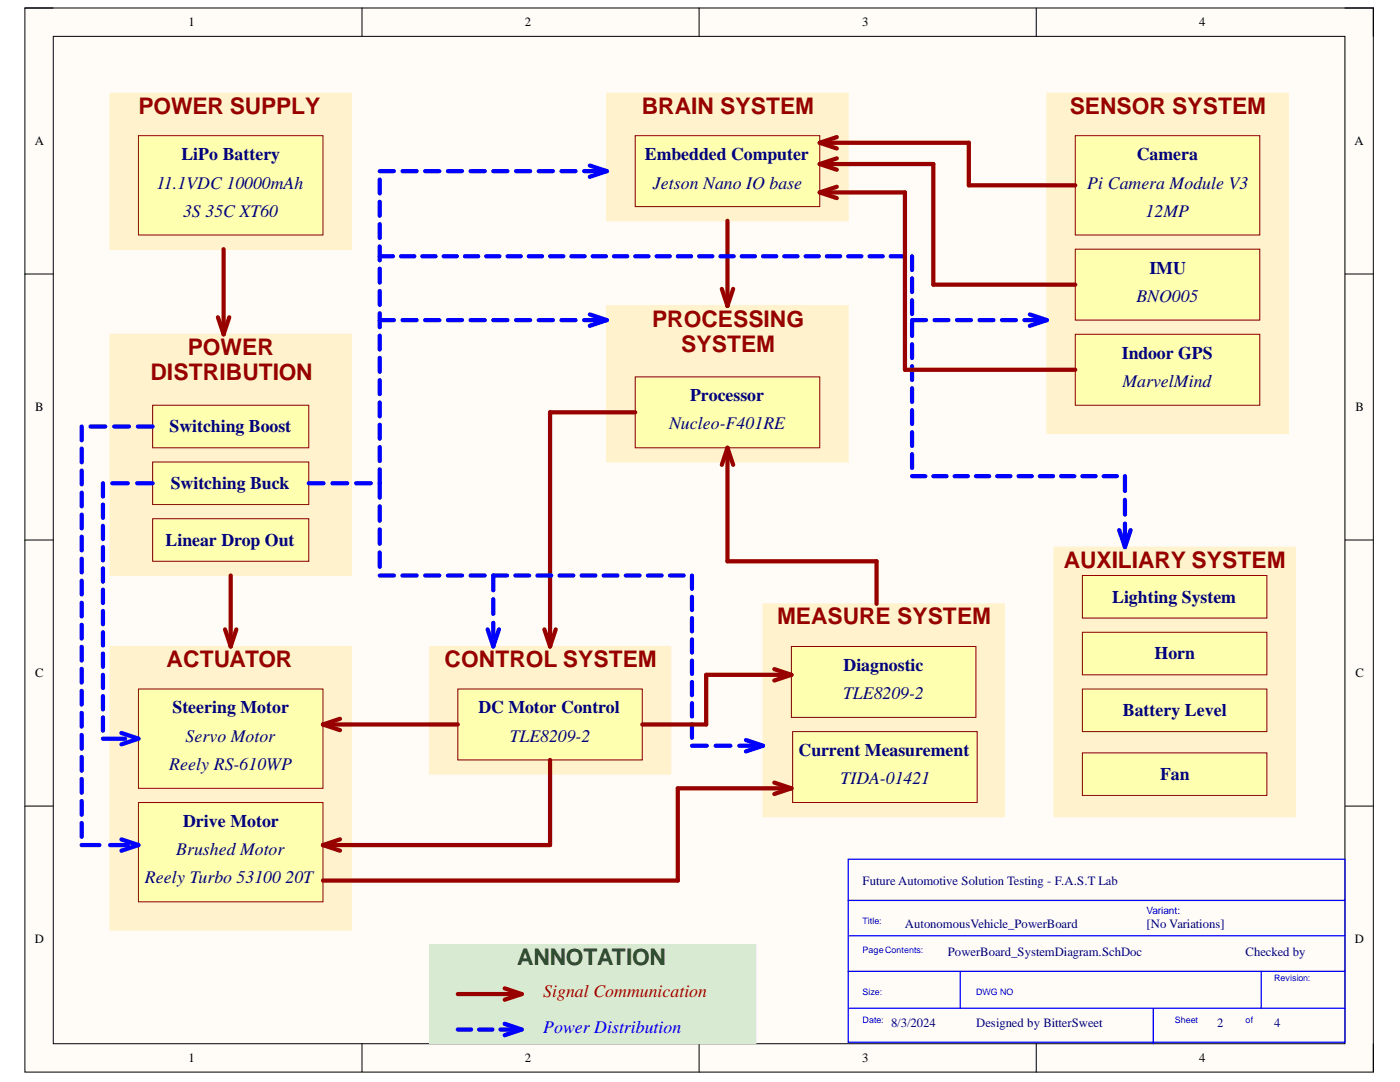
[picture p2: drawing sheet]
<svg xmlns="http://www.w3.org/2000/svg" width="279mm" height="216mm" viewBox="0 0 279 216" stroke-linecap="round" stroke-linejoin="round" font-family="sans-serif">
<path d="M5 1.6h269.1v212.3h-269.1z" fill-rule="evenodd" fill="#fffcf8"/>
<path d="M5 1.6h269.1v212.3h-269.1z" fill="none" stroke="#000" stroke-width=".2"/>
<path d="M10.6 7.3h257.8v201h-257.8z" fill-rule="evenodd" fill="#fffcf8"/>
<g fill="none" stroke="#000" stroke-width=".2">
<path d="M5 1.6h5.6M10.6 7.3h257.8v201h-257.8zM72.2 1.6v5.7M139.5 1.6v5.7M206.8 1.6v5.7M268.4 1.6h5.7v5.7M5 54.7h5.6M268.4 54.7h5.7M5 107.8h5.6M268.4 107.8h5.7M5 160.8h5.6M268.4 160.8h5.7"/>
<path d="M72.2 208.3v5.6M139.5 208.3v5.6M206.8 208.3v5.6M274.1 208.3v5.6"/>
</g>
<path d="M22 18.6h48.1v31.1h-48.1z" fill-rule="evenodd" fill="#fff2cc"/>
<path d="M22 18.6h48.1v31.1h-48.1z" fill="none" stroke="#fff2cc" stroke-width=".2"/>
<path d="M22 129h48.1v56.6h-48.1z" fill-rule="evenodd" fill="#fff2cc"/>
<path d="M22 129h48.1v56.6h-48.1z" fill="none" stroke="#fff2cc" stroke-width=".2"/>
<path d="M121.1 61h48.2v31.2h-48.2z" fill-rule="evenodd" fill="#fff2cc"/>
<path d="M121.1 61h48.2v31.2h-48.2z" fill="none" stroke="#fff2cc" stroke-width=".2"/>
<path d="M121.1 18.6h48.2v25.5h-48.2z" fill-rule="evenodd" fill="#fff2cc"/>
<path d="M121.1 18.6h48.2v25.5h-48.2z" fill="none" stroke="#fff2cc" stroke-width=".2"/>
<path d="M208.9 18.6h48.2v67.9h-48.2z" fill-rule="evenodd" fill="#fff2cc"/>
<path d="M208.9 18.6h48.2v67.9h-48.2z" fill="none" stroke="#fff2cc" stroke-width=".2"/>
<path d="M152.3 120.5h48.1v42.5h-48.1z" fill-rule="evenodd" fill="#fff2cc"/>
<path d="M152.3 120.5h48.1v42.5h-48.1z" fill="none" stroke="#fff2cc" stroke-width=".2"/>
<path d="M27.6 27.1h36.9v19.8h-36.9z" fill-rule="evenodd" fill="#ffffb0"/>
<path d="M27.6 27.1h36.9v19.8h-36.9z" fill="none" stroke="#800000" stroke-width=".2"/>
<path d="M22 66.7h48.1v48.1h-48.1z" fill-rule="evenodd" fill="#fff2cc"/>
<path d="M22 66.7h48.1v48.1h-48.1z" fill="none" stroke="#fff2cc" stroke-width=".2"/>
<path d="M30.5 80.9h31.1v8.5h-31.1z" fill-rule="evenodd" fill="#ffffb0"/>
<path d="M30.5 80.9h31.1v8.5h-31.1z" fill="none" stroke="#800000" stroke-width=".2"/>
<path d="M30.5 92.2h31.1v8.5h-31.1z" fill-rule="evenodd" fill="#ffffb0"/>
<path d="M30.5 92.2h31.1v8.5h-31.1z" fill="none" stroke="#800000" stroke-width=".2"/>
<path d="M30.5 103.5h31.1v8.5h-31.1z" fill-rule="evenodd" fill="#ffffb0"/>
<path d="M30.5 103.5h31.1v8.5h-31.1z" fill="none" stroke="#800000" stroke-width=".2"/>
<path d="M27.6 160.1h36.9v19.9h-36.9z" fill-rule="evenodd" fill="#ffffb0"/>
<path d="M27.6 160.1h36.9v19.9h-36.9z" fill="none" stroke="#800000" stroke-width=".2"/>
<path d="M27.6 137.5h36.9v19.8h-36.9z" fill-rule="evenodd" fill="#ffffb0"/>
<path d="M27.6 137.5h36.9v19.8h-36.9z" fill="none" stroke="#800000" stroke-width=".2"/>
<path d="M214.6 27.1h36.8v19.8h-36.8z" fill-rule="evenodd" fill="#ffffb0"/>
<path d="M214.6 27.1h36.8v19.8h-36.8z" fill="none" stroke="#800000" stroke-width=".2"/>
<path d="M214.6 49.7h36.8v14.2h-36.8z" fill-rule="evenodd" fill="#ffffb0"/>
<path d="M214.6 49.7h36.8v14.2h-36.8z" fill="none" stroke="#800000" stroke-width=".2"/>
<path d="M158.2 146h36.8v14.1h-36.8z" fill-rule="evenodd" fill="#ffffb0"/>
<path d="M158.2 146h36.8v14.1h-36.8z" fill="none" stroke="#800000" stroke-width=".2"/>
<path d="M157.9 129h36.9v14.2h-36.9z" fill-rule="evenodd" fill="#ffffb0"/>
<path d="M157.9 129h36.9v14.2h-36.9z" fill="none" stroke="#800000" stroke-width=".2"/>
<path d="M85.7 129h48.2v25.5h-48.2z" fill-rule="evenodd" fill="#fff2cc"/>
<path d="M85.7 129h48.2v25.5h-48.2z" fill="none" stroke="#fff2cc" stroke-width=".2"/>
<path d="M91.4 137.5h36.8v14.1h-36.8z" fill-rule="evenodd" fill="#ffffb0"/>
<path d="M91.4 137.5h36.8v14.1h-36.8z" fill="none" stroke="#800000" stroke-width=".2"/>
<path d="M126.8 75.2h36.8v14.2h-36.8z" fill-rule="evenodd" fill="#ffffb0"/>
<path d="M126.8 75.2h36.8v14.2h-36.8z" fill="none" stroke="#800000" stroke-width=".2"/>
<path d="M126.8 27.1h36.8v14.1h-36.8z" fill-rule="evenodd" fill="#ffffb0"/>
<path d="M126.8 27.1h36.8v14.1h-36.8z" fill="none" stroke="#800000" stroke-width=".2"/>
<path d="M210.3 109.2h48.2v53.8h-48.2z" fill-rule="evenodd" fill="#fff2cc"/>
<path d="M210.3 109.2h48.2v53.8h-48.2z" fill="none" stroke="#fff2cc" stroke-width=".2"/>
<path d="M216 114.8h36.8v8.5h-36.8z" fill-rule="evenodd" fill="#ffffb0"/>
<path d="M216 114.8h36.8v8.5h-36.8z" fill="none" stroke="#800000" stroke-width=".2"/>
<path d="M216 126.2h36.8v8.5h-36.8z" fill-rule="evenodd" fill="#ffffb0"/>
<path d="M216 126.2h36.8v8.5h-36.8z" fill="none" stroke="#800000" stroke-width=".2"/>
<path d="M216 137.5h36.8v8.5h-36.8z" fill-rule="evenodd" fill="#ffffb0"/>
<path d="M216 137.5h36.8v8.5h-36.8z" fill="none" stroke="#800000" stroke-width=".2"/>
<path d="M216 150.2h36.8v8.5h-36.8z" fill-rule="evenodd" fill="#ffffb0"/>
<path d="M216 150.2h36.8v8.5h-36.8z" fill="none" stroke="#800000" stroke-width=".2"/>
<g fill="none" stroke="#980000" stroke-width=".85">
<path d="M163.6 28.5l3.4 1.1M163.6 32.7l3.4 1.2M163.6 28.5h29.7v8.5h21.3M163.6 32.7h22.7v24.1h28.3M167 27.4l-3.4 1.1M167 31.6l-3.4 1.1M44.6 49.7v17M144.1 57.6l1.1 3.4M145.2 44.1v16.9M146.3 57.6l-1.1 3.4M43.5 63.3l1.1 3.4M45.8 63.3l-1.2 3.4"/>
<path d="M126.8 82.3h-17v46.7M145.2 89.4v22.6h29.7v8.5M145.2 89.4l-1.1 3.4M145.2 89.4l1.1 3.4M46 114.8v14.2M44.9 125.6l1.1 3.4M47.2 125.6l-1.2 3.4M108.6 125.6l1.2 3.4M110.9 125.6l-1.1 3.4M64.5 144.6h26.9M64.5 144.6l3.4 1.1M67.9 143.4l-3.4 1.2"/>
<path d="M109.8 151.6v17h-45.3M154.5 156.2l3.4 1.1M157.9 157.3h-22.6v18.4h-70.8M157.9 157.3l-3.4 1.1M64.5 168.6l3.4 1.2M67.9 167.5l-3.4 1.1"/>
</g>
<path d="M85.7 188.4h65.1v19.9h-65.1z" fill-rule="evenodd" fill="#d9ead3"/>
<path d="M85.7 188.4h65.1v19.9h-65.1z" fill="none" stroke="#d9ead3" stroke-width=".2"/>
<g fill="none" stroke="#00f" stroke-width=".85">
<path d="M75.8 35.8v2.8M75.8 34.2h2.8M80.3 34.2h2.9M84.8 34.2h2.9M89.4 34.2h2.8M93.9 34.2h2.8M98.4 34.2h2.9M103 34.2h2.8M107.5 34.2h2.8M112 34.2h2.9M116.6 34.2h2.8M117.7 33l3.4 1.2-3.4 1.1"/>
<path d="M75.8 40.3v2.7M75.8 44.7v2.8M75.8 49.2v2.7M75.8 53.6v2.8M75.8 58.1v2.7M75.8 51.1h2.6M80 51.1h2.7M84.3 51.1h2.6M88.5 51.1h2.7M92.8 51.1h2.6M97 51.1h2.7M101.3 51.1h2.6"/>
<path d="M105.5 51.1h2.7M109.8 51.1h2.6M114 51.1h2.7M118.3 51.1h2.6M122.5 51.1h2.7M126.8 51.1h2.6M131 51.1h2.7M135.3 51.1h2.6M139.5 51.1h2.7M143.8 51.1h2.6M148 51.1h2.7M152.3 51.1h2.6"/>
<path d="M156.5 51.1h2.7M160.8 51.1h2.6M165 51.1h2.7M169.3 51.1h2.6M173.5 51.1h2.7M177.8 51.1h2.6M182 51.1v2.8M182 55.5v2.8M182 59.9v2.8M75.8 62.5v2.8M75.8 67v2.7M75.8 71.4v2.8"/>
<path d="M75.8 75.9v2.7M75.8 63.9h2.8M80.3 63.9h2.9M84.8 63.9h2.9M89.4 63.9h2.8M93.9 63.9h2.8M98.4 63.9h2.9M103 63.9h2.8M107.5 63.9h2.8M112 63.9h2.9M116.6 63.9h2.8M117.7 62.7l3.4 1.2-3.4 1.1"/>
<path d="M182 63.9h2.8M182 64.3v2.7M182 68.7v2.7M182 73.1v2.7M182 77.5v2.7M186.5 63.9h2.8M191 63.9h2.8M195.5 63.9h2.8M200 63.9h2.8M204.4 63.9h2.8M205.5 62.7l3.4 1.2-3.4 1.1M16.3 85.1v2.8"/>
<path d="M16.3 89.5v2.8M16.3 93.9v2.7M16.3 98.3v2.7M18.1 85.1h2.9M20.5 96.4v2.7M22.4 96.4h3.1M22.8 85.1h2.9M27.4 96.4h3.1M27.5 85.1h3M61.6 96.4h3M66.3 96.4h3M71.1 96.4h2.9"/>
<path d="M75.8 80.3v2.8M75.8 84.8v2.7M75.8 89.2v2.8M75.8 93.7v5.6M182 81.9v2.7M182 86.2v2.8M182 90.6v2.8M182 95h2.7M186.3 95h2.6M190.5 95h2.7M194.8 95h2.6M199 95h2.7"/>
<path d="M203.3 95h2.6M207.5 95h2.7M211.8 95h2.6M216 95h2.7M220.3 95h2.6M224.5 95v3M224.5 99.7v3M16.3 102.7v2.7M16.3 107.1v2.7M16.3 111.5v2.7M16.3 115.9v2.7M20.5 100.7v2.6"/>
<path d="M20.5 104.9v2.7M20.5 109.2v2.6M20.5 113.4v2.7M20.5 117.7v2.6M75.8 101v2.9M75.8 105.6v2.9M75.8 110.2v2.9M75.8 114.8h2.8M80.3 114.8h2.9M84.8 114.8h2.9M89.4 114.8h2.8M93.9 114.8h2.8"/>
<path d="M98.4 119.6v2.9M101.2 114.8h-2.8v3M102.9 114.8h2.7M107.3 114.8h2.7M111.7 114.8h2.7M116.1 114.8h2.7M120.5 114.8h2.7M124.9 114.8h2.7M129.3 114.8h2.7M133.7 114.8h2.8M138.1 114.8v2.7M138.1 119.1v2.6"/>
<path d="M223.4 105.8l1.1 3.4 1.1-3.4M224.5 104.5v2.9M16.3 120.3v2.7M16.3 124.7v2.7M16.3 129.1v2.7M16.3 133.5v2.7M16.3 137.9v2.7M20.5 121.9v2.7M20.5 126.2v2.6M20.5 130.4v2.7M20.5 134.7v2.6M20.5 138.9v2.7"/>
<path d="M97.3 125.6l1.1 3.4 1.2-3.4M98.4 124.3v2.9M138.1 123.3v2.7M138.1 127.6v2.6M138.1 131.8v2.7M138.1 136.1v2.6M16.3 142.2v2.8M16.3 146.6v2.8M16.3 151v2.8M16.3 155.4v2.8M16.3 159.8v2.8M20.5 143.1v2.7"/>
<path d="M20.5 147.4h4.5M24.2 146.3l3.4 1.1-3.4 1.1M138.1 140.3v2.7M138.1 144.6v2.6M138.1 148.8h3M142.8 148.8h3M147.5 148.8h3M148.9 147.7l3.4 1.1-3.4 1.1M16.3 164.2v2.8M16.3 168.6h3.5M22 168.6h3.5M24.2 167.5l3.4 1.1-3.4 1.2"/>
<path d="M91.4 205.4h2.6M95.6 205.4h2.7M99.9 205.4h2.6M100.7 204.3l3.4 1.1-3.4 1.2"/>
</g>
<path d="M154.5 133.5l3.4 1.2M157.9 134.7h-17v9.9h-12.7M157.9 134.7l-3.4 1.1M91.4 198.4h12.7M100.7 197.2l3.4 1.2M104.1 198.4l-3.4 1.1" fill="none" stroke="#980000" stroke-width=".85"/>
<path d="M169.3 171.5h99.1v36.5h-99.1zM169.3 179.7h99.1M169.3 193.8h99.1M169.5 186.7h98.9M191.6 193.8v7.4M251.7 193.8v7.4M169.5 201.2h98.9M230.2 201.2v7.1" fill="none" stroke="#00f" stroke-width=".25"/>
<path d="M214.6 66.7h36.8v14.2h-36.8z" fill-rule="evenodd" fill="#ffffb0"/>
<path d="M214.6 66.7h36.8v14.2h-36.8z" fill="none" stroke="#800000" stroke-width=".2"/>
<path d="M163.6 38.4l3.4 1.1M163.6 38.4h17v35.4h34M167 37.3l-3.4 1.1" fill="none" stroke="#900" stroke-width=".85"/>
<g font-size="4.6" fill="#980000">
<text x="27.6" y="22.7">POWER SUPPLY</text>
<text x="128.1" y="22.7">BRAIN SYSTEM</text>
<text x="213.5" y="22.7">SENSOR SYSTEM</text>
<text x="130.1" y="65.2">PROCESSING</text>
<text x="37.5" y="70.8">POWER</text>
<text x="136" y="70.2">SYSTEM</text>
<text x="30" y="75.9">DISTRIBUTION</text>
<text x="212.3" y="113.2">AUXILIARY SYSTEM</text>
<text x="155.1" y="124.6">MEASURE SYSTEM</text>
<text x="33.2" y="133.1">ACTUATOR</text>
<text x="88.7" y="133.1">CONTROL SYSTEM</text>
</g>
<text font-size="4.6" fill="#274e13" x="103.2" y="192.5">ANNOTATION</text>
<g font-size="3.5" fill="#000080">
<text x="36.2" y="32">LiPo Battery</text>
<text x="128.7" y="32">Embedded Computer</text>
<text x="226.9" y="32">Camera</text>
<text x="31.2" y="37.6">11.1VDC 10000mAh</text>
<text x="130.3" y="37.6">Jetson Nano IO base</text>
<text x="217" y="37.6">Pi Camera Module V3</text>
<text x="36.5" y="43.3">3S 35C XT60</text>
<text x="228.6" y="43.3">12MP</text>
<text x="229.4" y="54.6">IMU</text>
<text x="226.8" y="60.3">BNO005</text>
<text x="223.9" y="71.6">Indoor GPS</text>
<text x="224" y="77.2">MarvelMind</text>
<text x="137.7" y="80">Processor</text>
<text x="33.8" y="86.3">Switching Boost</text>
<text x="133.5" y="85.7">Nucleo-F401RE</text>
<text x="34.1" y="97.6">Switching Buck</text>
<text x="33.1" y="108.9">Linear Drop Out</text>
<text x="222" y="120.3">Lighting System</text>
<text x="230.4" y="131.6">Horn</text>
<text x="168.4" y="133.9">Diagnostic</text>
<text x="34.4" y="142.3">Steering Motor</text>
<text x="95.5" y="142.3">DC Motor Control</text>
<text x="168.3" y="139.5">TLE8209-2</text>
<text x="224.1" y="142.9">Battery Level</text>
<text x="37" y="148">Servo Motor</text>
<text x="101.7" y="148">TLE8209-2</text>
<text x="33.7" y="153.6">Reely RS-610WP</text>
<text x="159.4" y="150.9">Current Measurement</text>
<text x="231.5" y="155.7">Fan</text>
<text x="167.8" y="156.5">TIDA-01421</text>
<text x="36.5" y="165">Drive Motor</text>
<text x="35.2" y="170.6">Brushed Motor</text>
<text x="28.9" y="176.3">Reely Turbo 53100 20T</text>
</g>
<text font-size="3.5" fill="#980000" x="108.4" y="198.9">Signal Communication</text>
<text font-size="3.5" fill="#00f" x="108.4" y="206">Power Distribution</text>
<g font-size="2.5">
<text x="37.6" y="5.2">1</text>
<text x="104.8" y="5.2">2</text>
<text x="172.1" y="5.2">3</text>
<text x="239.3" y="5.2">4</text>
<text x="6.9" y="29">A</text>
<text x="270.3" y="29">A</text>
<text x="7" y="82.1">B</text>
<text x="270.5" y="82.1">B</text>
<text x="7" y="135.1">C</text>
<text x="270.5" y="135.1">C</text>
<text x="6.9" y="188.2">D</text>
<text x="270.4" y="188.2">D</text>
<text x="37.6" y="211.9">1</text>
<text x="104.8" y="211.9">2</text>
<text x="172.1" y="211.9">3</text>
<text x="239.3" y="211.9">4</text>
</g>
<g font-size="2.5" fill="#000080">
<text x="172.2" y="176.5">Future Automotive Solution Testing - F.A.S.T Lab</text>
<text x="180.6" y="185.1">AutonomousVehicle_PowerBoard</text>
<text x="228.8" y="185.1">[No Variations]</text>
<text x="189.2" y="190.7">PowerBoard_SystemDiagram.SchDoc</text>
<text x="248.6" y="190.7">Checked by</text>
<text x="177.8" y="204.9">8/3/2024</text>
<text x="194.8" y="204.9">Designed by BitterSweet</text>
<text x="242.9" y="204.9">2</text>
<text x="254.3" y="204.9">4</text>
</g>
<text font-size="2" fill="#00f" x="228.8" y="182.3">Variant:</text>
<g font-size="1.8" fill="#00f">
<text x="172.2" y="184.4">Title:</text>
<text x="172.2" y="190.1">PageContents:</text>
<text x="254.3" y="195.7">Revision:</text>
<text x="172.2" y="198.5">Size:</text>
<text x="194.8" y="198.5">DWG NO</text>
<text x="172.2" y="204.2">Date:</text>
<text x="234.5" y="204.2">Sheet</text>
<text x="248.6" y="204.2">of</text>
</g>
</svg>
